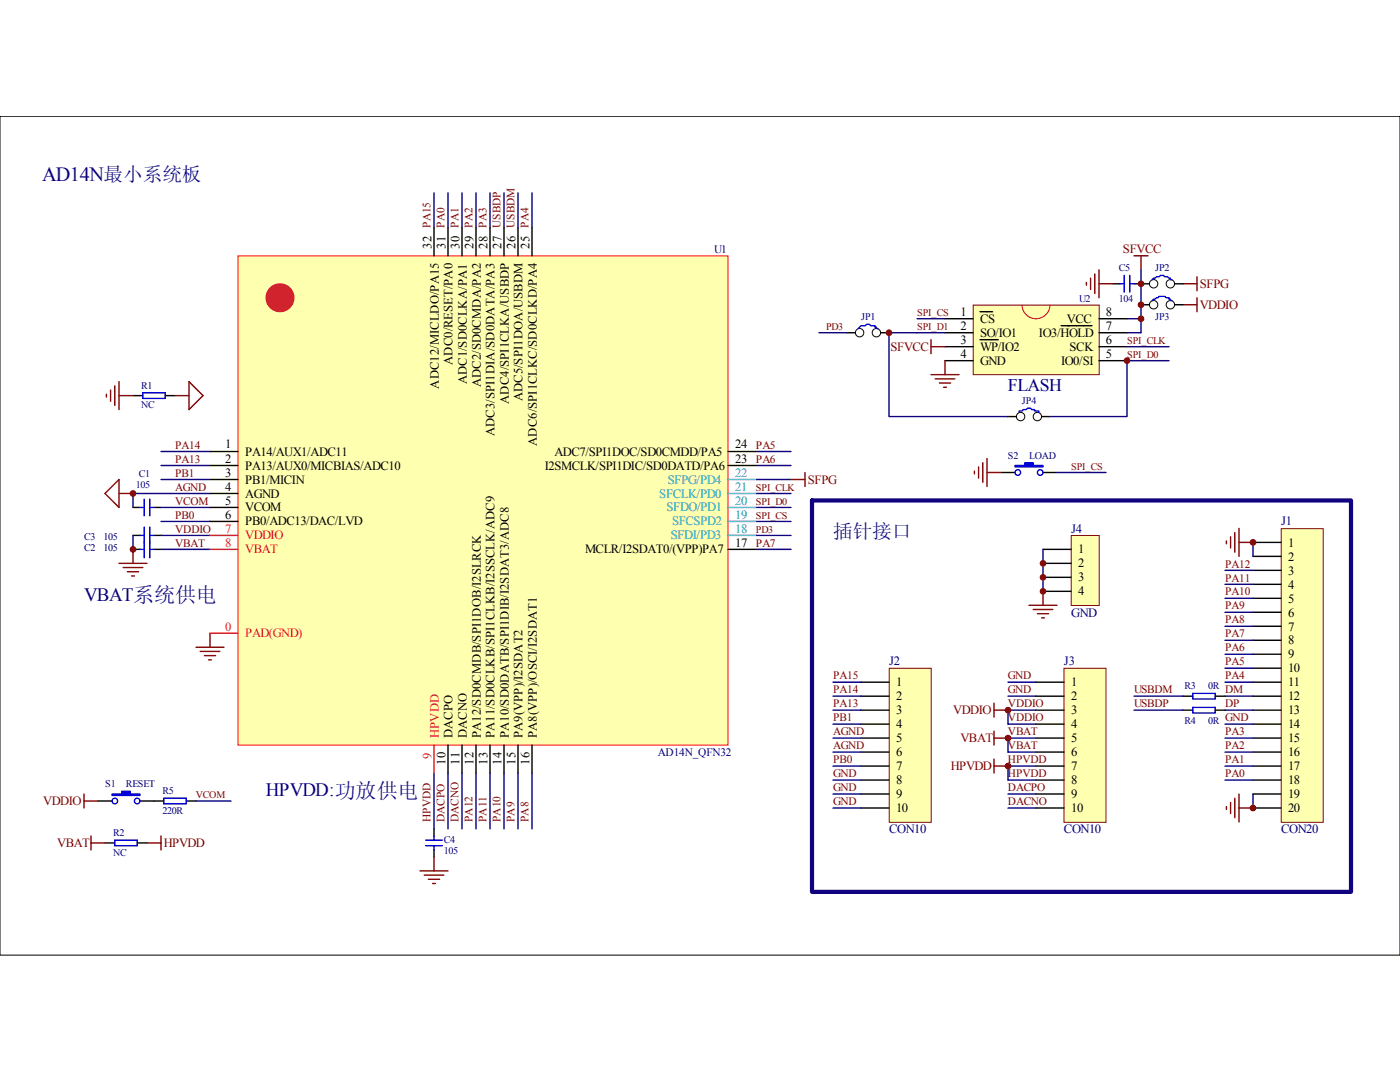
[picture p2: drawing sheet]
<svg xmlns="http://www.w3.org/2000/svg" width="279mm" height="216mm" viewBox="0 0 279 216" stroke-linecap="round" stroke-linejoin="round" font-family="sans-serif">
<path d="M0 23.2h279.4v167.4h-279.4z" fill="none" stroke="#000" stroke-width=".2"/>
<path d="M150.9 95.7h7M150.9 98.5h7M150.9 101.3h7M150.9 104h7M150.9 106.8h7M150.9 109.6h7M39.1 159.8h7" fill="none" stroke="#000080" stroke-width=".28"/>
<g fill="none" stroke="#800000" stroke-width=".28">
<path d="M21 98.5l2.7-2.8v5.6zM23.7 98.5h2.8M23.7 112.4h5.6M24.6 113.2h3.9M25.4 114.1h2.3M26.3 114.9h.5M26.5 109.6v2.8M16.8 158.4v2.8M16.8 159.8h2.8M83.8 173.8h5.6M84.7 174.6h3.9M85.5 175.5h2.2"/>
<path d="M86.3 176.3h.6M86.6 171v2.8"/>
</g>
<path d="M26.5 106.8h1.4M26.5 109.6h1.4M26.5 101.3h1.4M30.7 106.8h1.4M30.7 109.6h1.4M30.7 101.3h1.4M19.6 159.8h2.8M27.9 159.8h2.8M86.6 165.4v1.4M86.6 169.6v1.4" fill="none" stroke="#000" stroke-width=".28"/>
<path d="M22.4 158.4h1.9v-.5h1.7v.5h1.9v.3h-5.5z" fill-rule="evenodd" fill="#00f" stroke="#00f" stroke-width=".28"/>
<g fill="none" stroke="#00f" stroke-width=".28">
<path d="M28.8 99.6v3.3M29.9 99.6v3.3M27.9 106.8h.9M27.9 109.6h.9M27.9 101.3h.9M28.8 105.2v6.1M29.9 106.8h.8M29.9 105.2v6.1M29.9 109.6h.8M29.9 101.3h.8M84.9 168.8h3.4M84.9 167.6h3.4"/>
<path d="M86.6 166.8v.8M86.6 168.8v.8"/>
<circle cx="22.9" cy="159.8" r=".56"/>
<circle cx="27.4" cy="159.8" r=".56"/>
</g>
<path d="M177.5 133.4h8.3v30.7h-8.3z" fill="#ffffb0"/>
<path d="M177.5 133.3h8.3v30.8h-8.3z" fill="none" stroke="#800000" stroke-width=".2"/>
<path d="M171.8 136.1h5.6M171.8 138.9h5.6M171.8 141.7h5.6M171.8 144.5h5.6M171.8 147.3h5.6M171.8 150.1h5.6M171.8 152.9h5.6M171.8 155.6h5.6M171.8 158.4h5.6M171.8 161.2h5.6" fill="none" stroke="#000" stroke-width=".28"/>
<path d="M212.4 133.4h8.3v30.7h-8.3z" fill="#ffffb0"/>
<path d="M212.3 133.3h8.4v30.8h-8.4z" fill="none" stroke="#800000" stroke-width=".2"/>
<path d="M206.8 136.1h5.5M206.8 138.9h5.5M206.8 141.7h5.5M206.8 144.5h5.5M206.8 147.3h5.5M206.8 150.1h5.5M206.8 152.9h5.5M206.8 155.6h5.5M206.8 158.4h5.5M206.8 161.2h5.5" fill="none" stroke="#000" stroke-width=".28"/>
<path d="M255.8 105.6h8.3v58.5h-8.3z" fill="#ffffb0"/>
<path d="M255.7 105.5h8.4v58.6h-8.4z" fill="none" stroke="#800000" stroke-width=".2"/>
<g fill="none" stroke="#000" stroke-width=".28">
<path d="M26.5 78.9h2M33 78.9h1.9M250.1 108.2h5.6M250.1 111h5.6M250.1 113.8h5.6M250.1 116.6h5.6M250.1 119.4h5.6M250.1 122.2h5.6M250.1 125h5.6M250.1 127.8h5.6M250.1 130.5h5.6M250.1 133.3h5.6"/>
<path d="M250.1 136.1h5.6M250.1 138.9h5.6M250.1 141.7h5.6M250.1 144.5h5.6M250.1 147.3h5.6M250.1 150.1h5.6M250.1 152.9h5.6M250.1 155.6h5.6M250.1 158.4h5.6M21 168.2h1.9M27.4 168.2h1.9M250.1 161.2h5.6"/>
</g>
<g fill="none" stroke="#000080" stroke-width=".28">
<path d="M244.5 113.8h5.6M244.5 116.6h5.6M244.5 119.4h5.6M166.2 136.1h5.6M166.2 138.9h5.6M201.2 136.1h5.6M201.2 138.9h5.6M244.5 122.2h5.6M244.5 125h5.6M244.5 127.8h5.6M244.5 130.5h5.6M244.5 133.3h5.6"/>
<path d="M244.5 136.1h5.6M244.5 138.9h5.6M166.2 141.7h5.6M166.2 144.5h5.6M166.2 147.3h5.6M166.2 150.1h5.6M166.2 152.9h5.6M166.2 155.6h5.6M166.2 158.4h5.6M201.2 158.4h5.6M206.8 141.7h-5.6v2.8h5.6M206.8 147.3h-5.6v2.8h5.6"/>
<path d="M206.8 152.9h-5.6v2.7h5.6M244.5 141.7h5.6M244.5 144.5h5.6M244.5 147.3h5.6M244.5 150.1h5.6M244.5 152.9h5.6M244.5 155.6h5.6M166.2 161.2h5.6M201.2 161.2h5.6"/>
</g>
<g fill="none" stroke="#800000" stroke-width=".28">
<path d="M21.2 78.7v.5M22.1 77.8v2.3M22.9 77v3.9M23.7 76.2v5.5M23.7 78.9h2.8M34.9 78.9h2.8M37.7 76.2l2.8 2.7-2.8 2.8zM198.4 140.3v2.8M198.4 145.9v2.8M198.4 151.5v2.8M198.4 141.7h2.8M198.4 147.3h2.8"/>
<path d="M198.4 152.9h2.8M18.2 166.8v2.8M18.2 168.2h2.8M29.3 168.2h2.8M32.1 166.8v2.8"/>
</g>
<path d="M28.5 78.4h4.5v1.1h-4.5zM22.9 167.6h4.5v1.2h-4.5z" fill="none" stroke="#00f" stroke-width=".28"/>
<path d="M213.9 106.9h5.5v13.9h-5.5z" fill="#ffffb0"/>
<path d="M213.8 106.8h5.6v14h-5.6z" fill="none" stroke="#800000" stroke-width=".2"/>
<path d="M208.2 109.6h5.5M208.2 112.4h5.5M208.2 115.2h5.5M208.2 118h5.5M236.1 138.9h2M242.5 138.9h2M236.1 141.7h2M242.5 141.7h2" fill="none" stroke="#000" stroke-width=".28"/>
<g fill="none" stroke="#000080" stroke-width=".28">
<path d="M86.6 38.5v7M89.4 38.5v7M92.2 38.5v7M95 38.5v7M97.8 38.5v7M100.6 38.5v7M103.4 38.5v7M106.2 38.5v7M32.1 95.7h9.8M32.1 92.9h9.8M32.1 90.1h9.8M41.9 98.5h-15.4v2.8"/>
<path d="M150.9 92.9h7M150.9 90.1h7M26.5 106.8v2.8M32.1 101.3h9.8M32.1 104h9.8M32.1 109.6h9.8M32.1 106.8h9.8M208.2 109.6v8.4M250.1 108.2v2.8M226.3 138.9h9.8M86.6 154.3v11.1M89.4 154.3v11.1"/>
<path d="M92.2 154.3v11.1M95 154.3v11.1M97.8 154.3v11.1M100.6 154.3v11.1M103.4 154.3v11.1M106.2 154.3v11.1M226.3 141.7h9.8M250.1 158.4v2.8"/>
</g>
<g fill="none" stroke="#800000" stroke-width=".28">
<path d="M208.2 118v2.8M244.8 107.9v.6M245.6 107.1v2.2M246.4 106.3v3.9M247.3 105.4v5.6M247.3 108.2h2.8M39.1 129.1h5.6M40 130h3.9M40.8 130.8h2.2M41.6 131.7h.6M41.9 126.4v2.7M205.4 120.8h5.5"/>
<path d="M206.2 121.6h3.9M207 122.5h2.3M207.9 123.3h.5M246.4 159.3v3.9M247.3 158.4v5.6M244.8 160.9v.6M245.6 160.1v2.2M247.3 161.2h2.8"/>
</g>
<path d="M238.1 138.4h4.4v1.1h-4.4zM238.1 141.1h4.4v1.2h-4.4z" fill="none" stroke="#00f" stroke-width=".28"/>
<circle cx="26.5" cy="98.5" r=".56" fill="#800000" stroke="#800000" stroke-width=".2"/>
<path d="M194.3 61h25.1v13.8h-25.1z" fill="#ffffb0"/>
<path d="M194.2 60.9h25.2v13.9h-25.2z" fill="none" stroke="#800000" stroke-width=".2"/>
<g fill="none" stroke="#000" stroke-width=".28">
<path d="M222.1 56.6h1.4M226.3 56.6h1.4M188.6 63.6h5.6M188.6 66.4h5.6M188.6 69.2h5.6M188.6 72h5.6M195.6 62.2h2.5M195.6 67.8h3.6M211.8 65h6.1M219.3 63.6h5.6M219.3 66.4h5.6M219.3 69.2h5.6"/>
<path d="M219.3 72h5.6M199.8 94.3h2.8M208.2 94.3h2.7"/>
</g>
<path d="M204 60.8a2.79 2.79 0 0 0 2.8 2.8 2.79 2.79 0 0 0 2.7-2.8" fill="none" stroke="#bf0000" stroke-width=".2"/>
<g fill="none" stroke="#800000" stroke-width=".28">
<path d="M216.8 56.3v.6M217.7 55.5v2.2M218.5 54.7v3.9M219.3 56.6h2.8M219.3 53.8v5.6M236.1 56.6h2.8M238.9 55.2v2.8M185.8 74.8h5.6M185.8 67.8v2.8M185.8 69.2h2.8M186.6 75.6h4M187.5 76.4h2.2"/>
<path d="M188.3 77.3h.6M188.6 72v2.8M157.9 95.7h2.8M160.7 94.3v2.8M194.5 94v.6M195.3 93.2v2.2M196.1 92.3v3.9M197 91.5v5.6M197 94.3h2.8"/>
</g>
<path d="M183 63.6h5.6M183 66.4h5.6M224.9 69.2h8.4M224.9 72h8.4M224.9 63.6h2.8v2.8h-2.8M210.9 94.3h9.8" fill="none" stroke="#000080" stroke-width=".28"/>
<path d="M202.6 92.9h1.9v-.6h1.7v.6h2v.3h-5.6z" fill-rule="evenodd" fill="#00f" stroke="#00f" stroke-width=".28"/>
<g fill="none" stroke="#00f" stroke-width=".28">
<path d="M223.5 56.6h.9M224.4 54.9v3.4M225.5 56.6h.8M225.5 54.9v3.4"/>
<circle cx="203.1" cy="94.3" r=".56"/>
<circle cx="207.6" cy="94.3" r=".56"/>
</g>
<g fill="#800000" stroke="#800000" stroke-width=".2">
<circle cx="26.5" cy="109.6" r=".56"/>
<circle cx="250.1" cy="108.2" r=".56"/>
<circle cx="250.1" cy="161.2" r=".56"/>
<circle cx="201.2" cy="141.7" r=".56"/>
<circle cx="201.2" cy="147.3" r=".56"/>
<circle cx="201.2" cy="152.9" r=".56"/>
<circle cx="208.2" cy="112.4" r=".56"/>
<circle cx="208.2" cy="115.2" r=".56"/>
<circle cx="208.2" cy="118" r=".56"/>
</g>
<path d="M162.1 99.9h107.5v78.1h-107.5z" fill="none" stroke="#11037f" stroke-width=".84"/>
<path d="M47.6 51.1h97.7v97.6h-97.7z" fill="#ffffb0"/>
<path d="M47.5 51.1h97.8v97.6h-97.8z" fill="none" stroke="#f00" stroke-width=".2"/>
<g fill="none" stroke="#000" stroke-width=".28">
<path d="M86.6 45.5v5.5M89.4 45.5v5.5M92.2 45.5v5.5M95 45.5v5.5M97.8 45.5v5.5M100.6 45.5v5.5M103.4 45.5v5.5M106.2 45.5v5.5M227.7 56.6h1.7M234.4 56.6h1.7M169 66.4h1.7M175.7 66.4h1.7"/>
<path d="M227.7 60.8h1.7M234.4 60.8h1.7M41.9 90.1h5.6M41.9 92.9h5.6M41.9 95.7h5.6M41.9 98.5h5.6M145.3 90.1h5.6M145.3 92.9h5.6M201.2 83.1h1.6M207.9 83.1h1.6M41.9 104h5.6M41.9 101.3h5.6"/>
<path d="M145.3 109.6h5.6M30.7 159.8h2M37.2 159.8h1.9M89.4 148.7v5.6M92.2 148.7v5.6M95 148.7v5.6M97.8 148.7v5.6M100.6 148.7v5.6M103.4 148.7v5.6M106.2 148.7v5.6"/>
</g>
<path d="M41.9 106.8h5.6M41.9 109.6h5.6M41.9 126.4h5.6M86.6 148.7v5.6" fill="none" stroke="#ee0e22" stroke-width=".28"/>
<circle cx="55.9" cy="59.4" r="2.79" fill="#ee0e22" stroke="#ee0e22" stroke-width=".2"/>
<path d="M145.3 98.5h5.6M145.3 95.7h5.6M145.3 106.8h5.6M145.3 104h5.6M145.3 101.3h5.6" fill="none" stroke="#009cca" stroke-width=".28"/>
<path d="M226.3 51h2.8M227.7 51v2.8M238.9 59.4v2.8M236.1 60.8h2.8" fill="none" stroke="#800000" stroke-width=".28"/>
<g fill="none" stroke="#000" stroke-width=".2">
<circle cx="230.2" cy="56.6" r=".84"/>
<circle cx="233.6" cy="56.6" r=".84"/>
<circle cx="171.6" cy="66.4" r=".84"/>
<circle cx="174.9" cy="66.4" r=".84"/>
<circle cx="230.2" cy="60.8" r=".84"/>
<circle cx="233.6" cy="60.8" r=".84"/>
<circle cx="203.7" cy="83.1" r=".84"/>
<circle cx="207" cy="83.1" r=".84"/>
</g>
<path d="M229.9 60l1.4-.9h1.2l.2 .3h.6v.3h.3v.3h.3M229.9 55.8l.9-.6h.5a.7 .7 0 0 1 1.2 0h.5l.3 .3h.3v.3h.3M171.3 65.5a1.07 1.07 0 0 1 1.4-.5 .7 .7 0 0 1 1.1 0h.8v.3h.3v.2h.3M203.4 82.3v-.3h.6l.2-.3h.6a.7 .7 0 0 1 1.1 0h.6v.3h.8v.3M32.7 159.3h4.5v1.1h-4.5z" fill="none" stroke="#00f" stroke-width=".28"/>
<path d="M227.7 53.8v9.8M163.4 66.4h5.6M183 66.4h-5.6v16.7h23.8M224.9 72v11.1h-15.4" fill="none" stroke="#000080" stroke-width=".28"/>
<g fill="#800000" stroke="#800000" stroke-width=".2">
<circle cx="224.9" cy="72" r=".56"/>
<circle cx="227.7" cy="63.6" r=".56"/>
<circle cx="227.7" cy="60.8" r=".56"/>
<circle cx="177.4" cy="66.4" r=".56"/>
<circle cx="227.7" cy="56.6" r=".56"/>
</g>
<text font-size="4" fill="#11037f" x="8.4" y="36.2">AD14N最小系统板</text>
<text font-size="3.9" fill="#11037f" x="166.3" y="107.4">插针接口</text>
<g font-size="3.8" fill="#11037f">
<text x="16.8" y="119.9">VBAT系统供电</text>
<text x="53.1" y="158.9">HPVDD:功放供电</text>
</g>
<text font-size="3.5" fill="#000080" x="201.2" y="78.1">FLASH</text>
<g font-size="2.5">
<text x="86.1" y="49.6" transform="rotate(-90 86.1 49.6)">32</text>
<text x="88.9" y="49.6" transform="rotate(-90 88.9 49.6)">31</text>
<text x="91.7" y="49.6" transform="rotate(-90 91.7 49.6)">30</text>
<text x="94.5" y="49.6" transform="rotate(-90 94.5 49.6)">29</text>
<text x="97.3" y="49.6" transform="rotate(-90 97.3 49.6)">28</text>
<text x="100.1" y="49.6" transform="rotate(-90 100.1 49.6)">27</text>
<text x="102.9" y="49.6" transform="rotate(-90 102.9 49.6)">26</text>
<text x="105.7" y="49.6" transform="rotate(-90 105.7 49.6)">25</text>
<text x="191.7" y="63">1</text>
<text x="191.7" y="65.8">2</text>
<text x="195.6" y="64.4">CS</text>
<text x="212.9" y="64.4">VCC</text>
<text x="220.7" y="65.8">7</text>
<text x="220.7" y="63">8</text>
<text x="191.7" y="68.6">3</text>
<text x="191.7" y="71.4">4</text>
<text x="195.6" y="67.2">SO/IO1</text>
<text x="195.6" y="70">WP/IO2</text>
<text x="207.3" y="67.2">IO3/HOLD</text>
<text x="213.4" y="70">SCK</text>
<text x="220.7" y="71.4">5</text>
<text x="220.7" y="68.6">6</text>
<text x="87.5" y="77.6" transform="rotate(-90 87.5 77.6)">ADC12/MICLDO/PA15</text>
<text x="90.3" y="72.8" transform="rotate(-90 90.3 72.8)">ADC0/RESET/PA0</text>
<text x="93.1" y="76.7" transform="rotate(-90 93.1 76.7)">ADC1/SD0CLKA/PA1</text>
<text x="95.9" y="77.3" transform="rotate(-90 95.9 77.3)">ADC2/SD0CMDA/PA2</text>
<text x="195.6" y="72.8">GND</text>
<text x="211.8" y="72.8">IO0/SI</text>
<text x="101.5" y="80.6" transform="rotate(-90 101.5 80.6)">ADC4/SPI1CLKA/USBDP</text>
<text x="104.3" y="80.1" transform="rotate(-90 104.3 80.1)">ADC5/SPI1DOA/USBDM</text>
<text x="45" y="89.5">1</text>
<text x="98.7" y="87" transform="rotate(-90 98.7 87)">ADC3/SPI1DIA/SD0DATA/PA3</text>
<text x="107.1" y="89" transform="rotate(-90 107.1 89)">ADC6/SPI1CLKC/SD0CLKD/PA4</text>
<text x="146.7" y="89.5">24</text>
<text x="45" y="95.1">3</text>
<text x="45" y="92.3">2</text>
<text x="48.9" y="93.7">PA13/AUX0/MICBIAS/ADC10</text>
<text x="48.9" y="90.9">PA14/AUX1/ADC11</text>
<text x="108.7" y="93.7">I2SMCLK/SPI1DIC/SD0DATD/PA6</text>
<text x="110.7" y="90.9">ADC7/SPI1DOC/SD0CMDD/PA5</text>
<text x="146.7" y="92.3">23</text>
<text x="45" y="97.9">4</text>
<text x="45" y="100.7">5</text>
<text x="48.9" y="96.5">PB1/MICIN</text>
<text x="48.9" y="99.3">AGND</text>
<text x="45" y="103.5">6</text>
<text x="48.9" y="104.8">PB0/ADC13/DAC/LVD</text>
<text x="48.9" y="102">VCOM</text>
<text x="116.8" y="110.4">MCLR/I2SDAT0/(VPP)PA7</text>
<text x="146.7" y="109.1">17</text>
<text x="215.1" y="110.4">1</text>
<text x="215.1" y="113.2">2</text>
<text x="257" y="109.1">1</text>
<text x="257" y="111.8">2</text>
<text x="215.1" y="116">3</text>
<text x="215.1" y="118.8">4</text>
<text x="257" y="114.6">3</text>
<text x="257" y="117.4">4</text>
<text x="257" y="120.2">5</text>
<text x="257" y="123">6</text>
<text x="257" y="125.8">7</text>
<text x="257" y="128.5">8</text>
<text x="257" y="131.3">9</text>
<text x="178.8" y="136.9">1</text>
<text x="213.8" y="136.9">1</text>
<text x="257" y="134.1">10</text>
<text x="257" y="136.9">11</text>
<text x="178.8" y="139.7">2</text>
<text x="178.8" y="142.5">3</text>
<text x="213.8" y="139.7">2</text>
<text x="213.8" y="142.5">3</text>
<text x="257" y="139.7">12</text>
<text x="257" y="142.5">13</text>
<text x="90.3" y="147.3" transform="rotate(-90 90.3 147.3)">DACPO</text>
<text x="93.1" y="147.3" transform="rotate(-90 93.1 147.3)">DACNO</text>
<text x="95.9" y="147.3" transform="rotate(-90 95.9 147.3)">PA12/SD0CMDB/SPI1DOB/I2SLRCK</text>
<text x="98.7" y="147.3" transform="rotate(-90 98.7 147.3)">PA11/SD0CLKB/SPI1CLKB/I2SSCLK/ADC9</text>
<text x="101.5" y="147.3" transform="rotate(-90 101.5 147.3)">PA10/SD0DATB/SPI1DIB/I2SDAT3/ADC8</text>
<text x="104.3" y="147.3" transform="rotate(-90 104.3 147.3)">PA9(VPP)/I2SDAT2</text>
<text x="107.1" y="147.3" transform="rotate(-90 107.1 147.3)">PA8(VPP)/OSCI/I2SDAT1</text>
<text x="178.8" y="145.3">4</text>
<text x="178.8" y="148.1">5</text>
<text x="213.8" y="145.3">4</text>
<text x="213.8" y="148.1">5</text>
<text x="257" y="145.3">14</text>
<text x="257" y="148.1">15</text>
<text x="88.9" y="152.6" transform="rotate(-90 88.9 152.6)">10</text>
<text x="91.7" y="152.6" transform="rotate(-90 91.7 152.6)">11</text>
<text x="94.5" y="152.6" transform="rotate(-90 94.5 152.6)">12</text>
<text x="97.3" y="152.6" transform="rotate(-90 97.3 152.6)">13</text>
<text x="100.1" y="152.6" transform="rotate(-90 100.1 152.6)">14</text>
<text x="102.9" y="152.6" transform="rotate(-90 102.9 152.6)">15</text>
<text x="105.7" y="152.6" transform="rotate(-90 105.7 152.6)">16</text>
<text x="178.8" y="150.9">6</text>
<text x="178.8" y="153.7">7</text>
<text x="213.8" y="150.9">6</text>
<text x="213.8" y="153.7">7</text>
<text x="257" y="150.9">16</text>
<text x="257" y="153.7">17</text>
<text x="178.8" y="156.5">8</text>
<text x="178.8" y="159.3">9</text>
<text x="213.8" y="156.5">8</text>
<text x="213.8" y="159.3">9</text>
<text x="257" y="156.5">18</text>
<text x="257" y="159.3">19</text>
<text x="178.8" y="162.1">10</text>
<text x="213.8" y="162.1">10</text>
<text x="257" y="162.1">20</text>
</g>
<g font-size="2.5" fill="#800000">
<text x="224.1" y="50.5">SFVCC</text>
<text x="239.4" y="57.4">SFPG</text>
<text x="239.4" y="61.6">VDDIO</text>
<text x="177.7" y="70">SFVCC</text>
<text x="161.2" y="96.5">SFPG</text>
<text x="190.2" y="142.5">VDDIO</text>
<text x="191.7" y="148.1">VBAT</text>
<text x="189.7" y="153.7">HPVDD</text>
<text x="8.6" y="160.6">VDDIO</text>
<text x="11.4" y="169">VBAT</text>
<text x="32.7" y="169">HPVDD</text>
</g>
<g font-size="2.5" fill="#009cca">
<text x="146.7" y="95.1">22</text>
<text x="131.6" y="99.3">SFCLK/PD0</text>
<text x="133.3" y="96.5">SFPG/PD4</text>
<text x="146.7" y="100.7">20</text>
<text x="146.7" y="97.9">21</text>
<text x="133" y="102">SFDO/PD1</text>
<text x="133.9" y="107.6">SFDI/PD3</text>
<text x="134.1" y="104.8">SFCSPD2</text>
<text x="146.7" y="106.3">18</text>
<text x="146.7" y="103.5">19</text>
</g>
<g font-size="2.5" fill="#ee0e22">
<text x="45" y="106.3">7</text>
<text x="48.9" y="107.6">VDDIO</text>
<text x="45" y="109.1">8</text>
<text x="48.9" y="110.4">VBAT</text>
<text x="45" y="125.8">0</text>
<text x="48.9" y="127.2">PAD(GND)</text>
<text x="87.5" y="147.3" transform="rotate(-90 87.5 147.3)">HPVDD</text>
<text x="86.1" y="151.5" transform="rotate(-90 86.1 151.5)">9</text>
</g>
<g font-size="2.5" fill="#000080">
<text x="213.8" y="106.3">J4</text>
<text x="255.7" y="104.8">J1</text>
<text x="213.8" y="123">GND</text>
<text x="177.5" y="132.8">J2</text>
<text x="212.3" y="132.8">J3</text>
<text x="177.5" y="166.2">CON10</text>
<text x="212.3" y="166.2">CON10</text>
<text x="255.7" y="166.2">CON20</text>
</g>
<g font-size="2.3" fill="#800000">
<text x="85.9" y="45.5" transform="rotate(-90 85.9 45.5)">PA15</text>
<text x="88.7" y="45.5" transform="rotate(-90 88.7 45.5)">PA0</text>
<text x="91.5" y="45.5" transform="rotate(-90 91.5 45.5)">PA1</text>
<text x="94.3" y="45.5" transform="rotate(-90 94.3 45.5)">PA2</text>
<text x="97.1" y="45.5" transform="rotate(-90 97.1 45.5)">PA3</text>
<text x="99.9" y="45.5" transform="rotate(-90 99.9 45.5)">USBDP</text>
<text x="102.7" y="45.5" transform="rotate(-90 102.7 45.5)">USBDM</text>
<text x="105.5" y="45.5" transform="rotate(-90 105.5 45.5)">PA4</text>
<text x="35" y="89.6">PA14</text>
<text x="150.9" y="89.6">PA5</text>
<text x="35" y="92.3">PA13</text>
<text x="35" y="95.1">PB1</text>
<text x="150.9" y="92.3">PA6</text>
<text x="35" y="100.7">VCOM</text>
<text x="35" y="97.9">AGND</text>
<text x="35" y="103.5">PB0</text>
<text x="35" y="106.3">VDDIO</text>
<text x="35" y="109.1">VBAT</text>
<text x="150.9" y="109.1">PA7</text>
<text x="244.5" y="113.3">PA12</text>
<text x="244.5" y="118.8">PA10</text>
<text x="244.5" y="116.1">PA11</text>
<text x="244.5" y="124.4">PA8</text>
<text x="244.5" y="121.6">PA9</text>
<text x="244.5" y="130">PA6</text>
<text x="244.5" y="127.2">PA7</text>
<text x="166.3" y="135.6">PA15</text>
<text x="201.2" y="135.6">GND</text>
<text x="244.5" y="135.6">PA4</text>
<text x="244.5" y="132.8">PA5</text>
<text x="166.3" y="138.3">PA14</text>
<text x="166.3" y="141.1">PA13</text>
<text x="166.3" y="143.9">PB1</text>
<text x="201.2" y="141.1">VDDIO</text>
<text x="201.2" y="138.3">GND</text>
<text x="201.2" y="143.9">VDDIO</text>
<text x="226.3" y="141.1">USBDP</text>
<text x="226.3" y="138.3">USBDM</text>
<text x="244.5" y="143.9">GND</text>
<text x="244.5" y="138.3">DM</text>
<text x="244.5" y="141.1">DP</text>
<text x="166.3" y="146.7">AGND</text>
<text x="166.3" y="149.5">AGND</text>
<text x="201.2" y="146.7">VBAT</text>
<text x="201.2" y="149.5">VBAT</text>
<text x="244.5" y="149.5">PA2</text>
<text x="244.5" y="146.7">PA3</text>
<text x="166.3" y="152.3">PB0</text>
<text x="166.3" y="155.1">GND</text>
<text x="201.2" y="152.3">HPVDD</text>
<text x="201.2" y="155.1">HPVDD</text>
<text x="244.5" y="155.1">PA0</text>
<text x="244.5" y="152.3">PA1</text>
<text x="166.3" y="157.9">GND</text>
<text x="166.3" y="160.7">GND</text>
<text x="201.2" y="157.9">DACPO</text>
<text x="201.2" y="160.7">DACNO</text>
<text x="85.9" y="164" transform="rotate(-90 85.9 164)">HPVDD</text>
<text x="88.7" y="164" transform="rotate(-90 88.7 164)">DACPO</text>
<text x="91.5" y="164" transform="rotate(-90 91.5 164)">DACNO</text>
<text x="94.3" y="164" transform="rotate(-90 94.3 164)">PA12</text>
<text x="97.1" y="164" transform="rotate(-90 97.1 164)">PA11</text>
<text x="99.9" y="164" transform="rotate(-90 99.9 164)">PA10</text>
<text x="102.7" y="164" transform="rotate(-90 102.7 164)">PA9</text>
<text x="105.5" y="164" transform="rotate(-90 105.5 164)">PA8</text>
</g>
<g font-size="2.3" fill="#000080">
<text x="142.5" y="50.5">U1</text>
<text x="131.3" y="150.9">AD14N_QFN32</text>
</g>
<g font-size="2" fill="#000080">
<text x="223.3" y="54.1">C5</text>
<text x="230.5" y="54.1">JP2</text>
<text x="171.9" y="63.9">JP1</text>
<text x="215.4" y="60.3">U2</text>
<text x="223.3" y="60.3">104</text>
<text x="230.5" y="63.9">JP3</text>
<text x="28.2" y="77.6">R1</text>
<text x="28.2" y="81.4">NC</text>
<text x="204" y="80.6">JP4</text>
<text x="27.7" y="95.2">C1</text>
<text x="201.2" y="91.5">S2</text>
<text x="205.4" y="91.5">LOAD</text>
<text x="27.1" y="97.4">105</text>
<text x="16.8" y="107.7">C3</text>
<text x="20.7" y="107.7">105</text>
<text x="16.8" y="109.9">C2</text>
<text x="20.7" y="109.9">105</text>
<text x="236.4" y="137.5">R3</text>
<text x="241.1" y="137.5">0R</text>
<text x="236.4" y="144.5">R4</text>
<text x="241.1" y="144.5">0R</text>
<text x="21" y="157.1">S1</text>
<text x="25.1" y="157.1">RESET</text>
<text x="32.4" y="158.5">R5</text>
<text x="22.6" y="166.8">R2</text>
<text x="32.4" y="162.4">220R</text>
<text x="22.6" y="170.8">NC</text>
<text x="88.6" y="168.2">C4</text>
<text x="88.6" y="170.4">105</text>
</g>
<g font-size="2" fill="#800000">
<text x="164.8" y="65.9">PD3</text>
<text x="183" y="63.1">SPI_CS</text>
<text x="183" y="65.9">SPI_D1</text>
<text x="225" y="71.5">SPI_D0</text>
<text x="225" y="68.7">SPI_CLK</text>
<text x="213.8" y="93.7">SPI_CS</text>
<text x="150.9" y="100.8">SPI_D0</text>
<text x="150.9" y="98">SPI_CLK</text>
<text x="150.9" y="103.5">SPI_CS</text>
<text x="150.9" y="106.3">PD3</text>
<text x="39.1" y="159.3">VCOM</text>
</g>
</svg>
